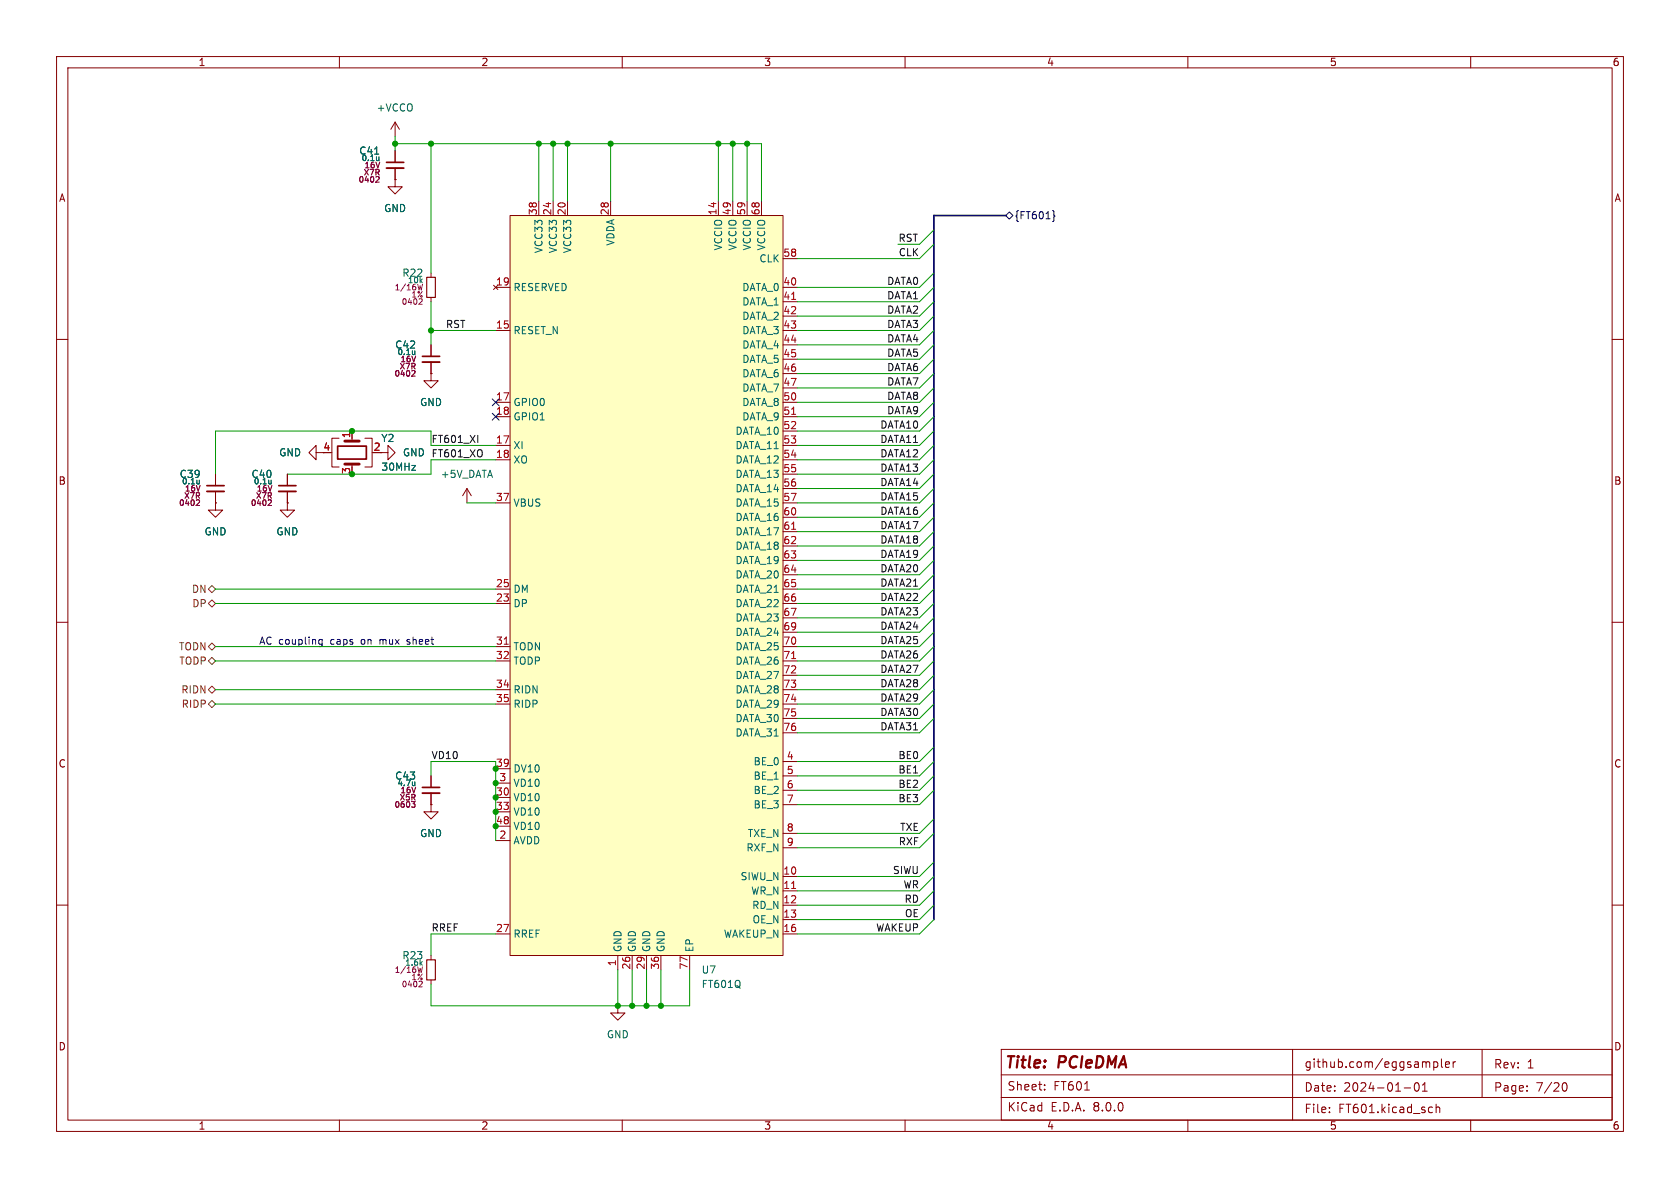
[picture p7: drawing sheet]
<svg xmlns="http://www.w3.org/2000/svg" width="297mm" height="210mm" viewBox="0 0 297 210" stroke-linecap="round" stroke-linejoin="round" font-family="sans-serif">
<g fill="none" stroke="#840000" stroke-width=".18">
<path d="M10 10h277v190h-277zM12 12h273v186h-273zM60 10v2M110 10v2M160 10v2M210 10v2M260 10v2M69.8 31.8v1.2h-1.2l1.2 1.3 1.3-1.3h-1.3M69.8 31.8h.1M69.8 21.6l-.7 1.3M69.8 21.6v2.5M69.8 26.7v2"/>
<path d="M69.8 29.7v2.1M69.8 21.6l.8 1.3M10 60h2M76.2 48.3v.7M76.2 52.6v.7M285 60h2M59.9 77.5h-1.2v5.1h1.2M62.2 76.2v1.3M64.5 77.5h1.3v5.1h-1.3M76.2 66v1.3h-1.3l1.3 1.3 1.3-1.3h-1.3M76.2 66h.1M76.2 61v2"/>
<path d="M76.2 64v2M38.1 88.9v1.3h-1.3l1.3 1.2 1.3-1.2h-1.3M38.1 88.9h.1M38.1 83.8v2.1M38.1 86.9v2M50.8 88.9v1.3h-1.3l1.3 1.2 1.3-1.2h-1.3M50.8 88.9h.1M50.8 83.8v2.1M50.8 86.9v2M55.9 80v1.3l-1.3-1.3 1.3-1.3v1.3h1.2M58.4 80h.3M62.2 82v.6"/>
<path d="M67.3 80h1.3v1.3l1.2-1.3-1.2-1.3v1.3M82.5 86.4l-.7 1.2M82.5 86.4v2.5M82.5 86.4l.8 1.2M10 110h2M285 110h2M10 160h2M76.2 142.2v1.3h-1.3l1.3 1.3 1.3-1.3h-1.3M76.2 142.2h.1M285 160h2M76.2 168.9v.8M76.2 173.2v.8"/>
<path d="M109.2 177.8v1.3h1.3l-1.3 1.2-1.3-1.2h1.3M109.2 177.8h.1M60 198v2M110 198v2M160 198v2M177 194h108M177 190h108M177 185.5h108v12.5h-108zM184.7 192.6v.1M184.7 191.8v.1M191.7 192.7h.9M210 198v2"/>
<path d="M228.5 185.5v12.5M235 196.6v.1M235 195.8v.1M248.2 192.3h1.2M250.2 191.5l.2-.1a.81 .81 0 0 1 .6 .6 .81 .81 0 0 1-.3 .8l-.2 .1a.81 .81 0 0 1-.3-1.4zM251.5 192.9h.8M251.5 191.8l.4-.4v1.5M252.8 195.7l.4 .1M253.2 196.6l-.4 .1M253.5 187.7v1.5M253.5 187.8l.4-.1 .3 .3v.4l-.2 .2h-.5M253.9 195.8l.2-.1 .4 .1v.9"/>
<path d="M253.9 195.2v1.5M254.8 187.2v1.3l.2 .2M255.5 188.2l.8-.2-.1-.2-.4-.1-.3 .2 .1 .7h.6M256.9 187.7v1M257.3 187.7l-.3 .1-.1 .2M260 198v2M262 185.5v8.5M270 192.8v.1M270 192v.1M276.2 192l.1-.5 .2-.1a.81 .81 0 0 1 .6 .6 .81 .81 0 0 1-.3 .8h-.4l-.2-.5"/>
</g>
<path d="M68.3 29.7h3.1M74.7 64h3M36.6 86.9h3M49.3 86.9h3" fill="none" stroke="#840000" stroke-width=".33"/>
<path d="M68.3 28.7h3.1M59.7 78.9h5.1v2.3h-5.1zM74.7 63h3M36.6 85.9h3M49.3 85.9h3" fill="none" stroke="#840000" stroke-width=".3"/>
<path d="M66.2 27.2h.8M67 27.7v.7M67 28.3l-.2 .1M73.3 62v.7M73.3 62.6l-.1 .1M35.2 84.9v.6M35.2 85.4l-.1 .1M47.9 84.9v.6M47.9 85.4l-.1 .1M74.4 170.3l.3 .3" fill="none" stroke="#006464" stroke-width=".18"/>
<path d="M67 31.6l-.6 .6h.6M74.6 53.2l-.6 .6h.7M74.7 50.3l-.2 1-.2-.8-.2 .8M73.3 65.9l-.5 .6h.6M35.2 88.8l-.5 .6h.6M47.9 88.8l-.5 .6h.6M74.6 173.9l-.6 .5h.7M74.7 170.9l-.2 1-.2-.7-.2 .7" fill="none" stroke="#840084" stroke-width=".18"/>
<path d="M75.4 49h1.6v3.6h-1.6zM75.4 169.7h1.6v3.5h-1.6z" fill="none" stroke="#840000" stroke-width=".2"/>
<path d="M61 78h2.5M61 82h2.5" fill="none" stroke="#840000" stroke-width=".51"/>
<path d="M90.2 38.1h48.2v130.8h-48.2z" fill="#ffffc2"/>
<g fill="none" stroke="#840000" stroke-width=".18">
<path d="M69.8 31.8h.1M69.8 26.7v2M69.8 29.7v2.1M90.2 38.1h48.2v130.8h-48.2zM95.2 35.6v2.5M97.8 35.6v2.5M100.3 35.6v2.5M107.9 35.6v2.5M127 35.6v2.5M129.5 35.6v2.5M132.1 35.6v2.5M134.6 35.6v2.5"/>
<path d="M87.6 58.4h2.6M87.6 50.8h2.6M138.4 58.4h2.6M138.4 50.8h2.6M138.4 53.3h2.6M138.4 55.9h2.6M138.4 45.7h2.6M62.2 76.2v1.3M76.2 66h.1M76.2 61v2M76.2 64v2M87.6 71.1h2.6"/>
<path d="M87.6 78.7h2.6M87.6 73.7h2.6M138.4 71.1h2.6M138.4 78.7h2.6M138.4 73.7h2.6M138.4 61h2.6M138.4 63.5h2.6M138.4 66h2.6M138.4 68.6h2.6M138.4 76.2h2.6M38.1 88.9h.1M38.1 83.8v2.1"/>
<path d="M38.1 86.9v2M50.8 88.9h.1M50.8 83.8v2.1M50.8 86.9v2M87.6 81.3h2.6M87.6 88.9h2.6M138.4 81.3h2.6M138.4 88.9h2.6M138.4 83.8h2.6M138.4 86.4h2.6M138.4 91.4h2.6M138.4 94h2.6"/>
<path d="M138.4 96.5h2.6M138.4 99.1h2.6M87.6 106.7h2.6M87.6 104.1h2.6M87.6 114.3h2.6M87.6 116.8h2.6M138.4 106.7h2.6M138.4 104.1h2.6M138.4 114.3h2.6M138.4 116.8h2.6M138.4 101.6h2.6M138.4 109.2h2.6"/>
<path d="M138.4 111.8h2.6M138.4 119.4h2.6M76.2 137.2v2M87.6 138.4h2.6M87.6 121.9h2.6M87.6 124.5h2.6M87.6 135.9h2.6M138.4 121.9h2.6M138.4 124.5h2.6M138.4 134.6h2.6M138.4 137.2h2.6M138.4 139.7h2.6"/>
<path d="M138.4 127h2.6M138.4 129.5h2.6M76.2 142.2h.1M76.2 140.2v2M87.6 148.6h2.6M87.6 141h2.6M87.6 143.5h2.6M87.6 146.1h2.6M138.4 154.9h2.6M138.4 157.5h2.6M138.4 142.2h2.6M138.4 147.3h2.6"/>
<path d="M138.4 149.9h2.6M87.6 165.1h2.6M109.2 168.9v2.6M111.8 168.9v2.6M114.3 168.9v2.6M116.8 168.9v2.6M121.9 168.9v2.6M138.4 160h2.6M138.4 162.6h2.6M138.4 165.1h2.6"/>
</g>
<path d="M139.9 52.9h.8M139.9 73.2h.8M139.9 93.6h.8M89.1 113.9h.8M139.9 116.4h.8M139.9 157.1h.8" fill="none" stroke="#a90000" stroke-width=".18"/>
<path d="M74.7 140.2h3" fill="none" stroke="#840000" stroke-width=".33"/>
<path d="M74.7 139.2h3" fill="none" stroke="#840000" stroke-width=".3"/>
<path d="M66.2 27.2h.8M67 27.7v.7M67 28.3l-.2 .1M73.3 62v.7M73.3 62.6l-.1 .1M35.2 84.9v.6M35.2 85.4l-.1 .1M47.9 84.9v.6M47.9 85.4l-.1 .1M73.3 138.2v.7M73.3 138.8l-.1 .1" fill="none" stroke="#006464" stroke-width=".18"/>
<path d="M67 31.6l-.6 .6h.6M73.3 65.9l-.5 .6h.6M35.2 88.8l-.5 .6h.6M47.9 88.8l-.5 .6h.6M73.3 142.2v.4l-.4 .1" fill="none" stroke="#840084" stroke-width=".18"/>
<path d="M36.8 116.8l.7-.6 .6 .6-.6 .7zM36.8 104.1l.7-.6 .6 .6-.6 .7zM36.8 106.7l.7-.7 .6 .7-.6 .6zM36.8 114.3l.7-.6 .6 .6-.6 .6zM36.8 124.5l.7-.7 .6 .7-.6 .6zM37.5 121.3l.6 .6-.6 .7-.7-.7z" fill="none" stroke="#725600" stroke-width=".18"/>
<path d="M177.8 38.1l.6-.6 .7 .6-.7 .6zM186.1 37.2l.2 .2v.6l.2 .2-.2 .2v.6l-.2 .2M87 73.1l1.2 1.2M87 70.5l1.2 1.2M88.2 73.1l-1.2 1.2M88.2 70.5l-1.2 1.2" fill="none" stroke="#000084" stroke-width=".18"/>
<path d="M84.5 77v1.2" fill="none" stroke="#0f0f0f" stroke-width=".18"/>
<path d="M56.3 113.6l.3 .3 .3-.1M56.9 113v1.1l-.2 .2-.3-.1M56.9 113.1l-.3-.1-.3 .3M71.9 113.8l.2 .1M72.1 113l-.2 .2 .2 .3" fill="none" stroke="#0000c2" stroke-width=".18"/>
<path d="M177.8 38.1h-12.7v124.5" fill="none" stroke="#000084" stroke-width=".3"/>
<g fill="none" stroke="#009600" stroke-width=".18">
<path d="M69.8 25.4h64.8v10.2M69.8 24.1v2.6M76.2 25.4v22.9M95.2 25.4v10.2M97.8 25.4v10.2M100.3 25.4v10.2M107.9 25.4v10.2M127 25.4v10.2M129.5 25.4v10.2M132.1 25.4v10.2M76.2 53.3v7.7M76.2 58.4h11.4"/>
<path d="M165.1 40.6l-2.5 2.6h-3.9M165.1 53.3l-2.5 2.6h-21.6M165.1 58.4l-2.5 2.6h-21.6M165.1 50.8l-2.5 2.5h-21.6M165.1 48.3l-2.5 2.5h-21.6M165.1 43.2l-2.5 2.5h-21.6M165.1 55.9l-2.5 2.5h-21.6M87.6 78.7h-11.4v-2.5h-38.1v7.6M165.1 61l-2.5 2.5h-21.6M165.1 76.2l-2.5 2.5h-21.6M165.1 78.7l-2.5 2.6h-21.6M165.1 73.7l-2.5 2.5h-21.6"/>
<path d="M165.1 63.5l-2.5 2.5h-21.6M165.1 68.6l-2.5 2.5h-21.6M165.1 71.1l-2.5 2.6h-21.6M165.1 66l-2.5 2.6h-21.6M82.5 88.9h5.1M87.6 81.3h-11.4v2.5h-25.4M165.1 86.4l-2.5 2.5h-21.6M165.1 81.3l-2.5 2.5h-21.6M165.1 88.9l-2.5 2.5h-21.6M165.1 91.4l-2.5 2.6h-21.6M165.1 94l-2.5 2.5h-21.6M165.1 96.5l-2.5 2.6h-21.6"/>
<path d="M165.1 83.8l-2.5 2.6h-21.6M165.1 99.1l-2.5 2.5h-21.6M38.1 116.8h49.5M38.1 106.7h49.5M38.1 114.3h49.5M38.1 104.1h49.5M165.1 114.3l-2.5 2.5h-21.6M165.1 104.1l-2.5 2.6h-21.6M165.1 119.4l-2.5 2.5h-21.6M165.1 111.8l-2.5 2.5h-21.6M165.1 101.6l-2.5 2.5h-21.6M165.1 106.7l-2.5 2.5h-21.6"/>
<path d="M165.1 109.2l-2.5 2.6h-21.6M165.1 116.8l-2.5 2.6h-21.6M38.1 124.5h49.5M38.1 121.9h49.5M87.6 135.9v12.7M87.6 134.6h-11.4v2.6M165.1 121.9l-2.5 2.6h-21.6M165.1 132.1l-2.5 2.5h-21.6M165.1 139.7l-2.5 2.5h-21.6M165.1 137.2l-2.5 2.5h-21.6M165.1 124.5l-2.5 2.5h-21.6M165.1 127l-2.5 2.5h-21.6"/>
<path d="M165.1 134.6l-2.5 2.6h-21.6M165.1 154.9l-2.5 2.6h-21.6M165.1 152.4l-2.5 2.5h-21.6M165.1 147.3l-2.5 2.6h-21.6M165.1 144.8l-2.5 2.5h-21.6M165.1 157.5l-2.5 2.5h-21.6M87.6 165.1h-11.4v3.8M109.2 171.5v6.3M111.8 171.5v6.3M114.3 171.5v6.3M116.8 171.5v6.3M121.9 171.5v6.3h-45.7v-3.8"/>
<path d="M165.1 162.6l-2.5 2.5h-21.6M165.1 160l-2.5 2.6h-21.6"/>
</g>
<g fill="#009600" stroke="#009600" stroke-width=".18">
<circle cx="87.6" cy="135.9" r=".46"/>
<circle cx="116.8" cy="177.8" r=".46"/>
<circle cx="87.6" cy="141" r=".46"/>
<circle cx="87.6" cy="138.4" r=".46"/>
<circle cx="87.6" cy="146.1" r=".46"/>
<circle cx="87.6" cy="143.5" r=".46"/>
<circle cx="114.3" cy="177.8" r=".46"/>
<circle cx="111.8" cy="177.8" r=".46"/>
<circle cx="109.2" cy="177.8" r=".46"/>
<circle cx="129.5" cy="25.4" r=".46"/>
<circle cx="132.1" cy="25.4" r=".46"/>
<circle cx="76.2" cy="58.4" r=".46"/>
<circle cx="127" cy="25.4" r=".46"/>
<circle cx="107.9" cy="25.4" r=".46"/>
<circle cx="100.3" cy="25.4" r=".46"/>
<circle cx="95.2" cy="25.4" r=".46"/>
<circle cx="97.8" cy="25.4" r=".46"/>
<circle cx="69.8" cy="25.4" r=".46"/>
<circle cx="76.2" cy="25.4" r=".46"/>
<circle cx="62.2" cy="76.2" r=".46"/>
<circle cx="62.2" cy="83.8" r=".46"/>
</g>
<g font-size="2.8" fill="#840000">
<text x="177.5" y="189.4">Title:</text>
<text x="187.2" y="189.4">PCIeDMA</text>
</g>
<g font-size="2.1" fill="#840000">
<text x="230.5" y="189">github.com/eggsampler</text>
<text x="264" y="189.1">Rev:</text>
<text x="269.9" y="189.1">1</text>
<text x="178" y="196.7">KiCad</text>
<text x="178" y="193">Sheet:</text>
<text x="185.7" y="196.7">E.D.A.</text>
<text x="186.2" y="193">FT601</text>
<text x="193.3" y="196.7">8.0.0</text>
<text x="230.5" y="193.2">Date:</text>
<text x="230.5" y="197">File:</text>
<text x="236.6" y="197">FT601.kicad_sch</text>
<text x="237.5" y="193.2">2024-01-01</text>
<text x="264" y="193.2">Page:</text>
<text x="271.5" y="193.2">7/20</text>
</g>
<g font-size="1.8" fill="#840000">
<text x="35" y="11.9">1</text>
<text x="85" y="11.9">2</text>
<text x="135" y="11.9">3</text>
<text x="185" y="11.9">4</text>
<text x="235" y="11.9">5</text>
<text x="285" y="11.9">6</text>
<text x="10.3" y="35.9">A</text>
<text x="285.3" y="35.9">A</text>
<text x="66" y="79.8">2</text>
<text x="10.3" y="85.9">B</text>
<text x="285.3" y="85.9">B</text>
<text x="10.3" y="135.9">C</text>
<text x="285.3" y="135.9">C</text>
<text x="10.3" y="185.9">D</text>
<text x="285.3" y="185.9">D</text>
<text x="35" y="199.9">1</text>
<text x="85" y="199.9">2</text>
<text x="135" y="199.9">3</text>
<text x="185" y="199.9">4</text>
<text x="235" y="199.9">5</text>
<text x="285" y="199.9">6</text>
</g>
<g font-size="1.8" fill="#006464">
<text x="66.5" y="19.9">+VCCO</text>
<text x="63.4" y="27.5">C41</text>
<text x="67.8" y="37.7">GND</text>
<text x="96.1" y="44.9" transform="rotate(-90 96.1 44.9)">VCC33</text>
<text x="98.7" y="44.9" transform="rotate(-90 98.7 44.9)">VCC33</text>
<text x="101.2" y="44.9" transform="rotate(-90 101.2 44.9)">VCC33</text>
<text x="108.8" y="43.5" transform="rotate(-90 108.8 43.5)">VDDA</text>
<text x="127.9" y="44.4" transform="rotate(-90 127.9 44.4)">VCCIO</text>
<text x="130.4" y="44.4" transform="rotate(-90 130.4 44.4)">VCCIO</text>
<text x="132.9" y="44.4" transform="rotate(-90 132.9 44.4)">VCCIO</text>
<text x="134.2" y="46.6">CLK</text>
<text x="135.5" y="44.4" transform="rotate(-90 135.5 44.4)">VCCIO</text>
<text x="71" y="49.1">R22</text>
<text x="90.7" y="51.7">RESERVED</text>
<text x="131.1" y="51.7">DATA_0</text>
<text x="90.7" y="59.3">RESET_N</text>
<text x="131.1" y="54.2">DATA_1</text>
<text x="131.1" y="56.7">DATA_2</text>
<text x="131.1" y="59.3">DATA_3</text>
<text x="69.8" y="61.8">C42</text>
<text x="131.1" y="61.8">DATA_4</text>
<text x="131.1" y="64.4">DATA_5</text>
<text x="74.2" y="72">GND</text>
<text x="90.7" y="72">GPIO0</text>
<text x="131.1" y="66.9">DATA_6</text>
<text x="131.1" y="69.4">DATA_7</text>
<text x="131.1" y="72">DATA_8</text>
<text x="90.7" y="74.5">GPIO1</text>
<text x="129.9" y="77.1">DATA_10</text>
<text x="131.1" y="74.5">DATA_9</text>
<text x="49.3" y="80.9">GND</text>
<text x="67.3" y="78.3">Y2</text>
<text x="67.3" y="83.4">30MHz</text>
<text x="71.1" y="80.9">GND</text>
<text x="90.7" y="79.6">XI</text>
<text x="90.7" y="82.1">XO</text>
<text x="129.9" y="79.6">DATA_11</text>
<text x="129.9" y="82.1">DATA_12</text>
<text x="31.7" y="84.7">C39</text>
<text x="44.4" y="84.7">C40</text>
<text x="77.8" y="84.7">+5V_DATA</text>
<text x="90.7" y="89.8">VBUS</text>
<text x="129.9" y="84.7">DATA_13</text>
<text x="129.9" y="87.2">DATA_14</text>
<text x="129.9" y="89.8">DATA_15</text>
<text x="36.1" y="94.8">GND</text>
<text x="48.8" y="94.8">GND</text>
<text x="129.9" y="92.3">DATA_16</text>
<text x="129.9" y="94.8">DATA_17</text>
<text x="129.9" y="97.4">DATA_18</text>
<text x="129.9" y="99.9">DATA_19</text>
<text x="90.7" y="107.5">DP</text>
<text x="90.7" y="105">DM</text>
<text x="129.9" y="102.5">DATA_20</text>
<text x="129.9" y="105">DATA_21</text>
<text x="129.9" y="107.5">DATA_22</text>
<text x="129.9" y="110.1">DATA_23</text>
<text x="129.9" y="112.6">DATA_24</text>
<text x="90.7" y="115.2">TODN</text>
<text x="90.7" y="117.7">TODP</text>
<text x="129.9" y="115.2">DATA_25</text>
<text x="129.9" y="117.7">DATA_26</text>
<text x="90.7" y="122.8">RIDN</text>
<text x="90.7" y="125.3">RIDP</text>
<text x="129.9" y="120.2">DATA_27</text>
<text x="129.9" y="122.8">DATA_28</text>
<text x="129.9" y="125.3">DATA_29</text>
<text x="129.9" y="127.9">DATA_30</text>
<text x="129.9" y="130.4">DATA_31</text>
<text x="90.7" y="136.8">DV10</text>
<text x="133.1" y="135.5">BE_0</text>
<text x="69.8" y="138">C43</text>
<text x="90.7" y="139.3">VD10</text>
<text x="90.7" y="141.8">VD10</text>
<text x="133.1" y="138">BE_1</text>
<text x="133.1" y="140.6">BE_2</text>
<text x="133.1" y="143.1">BE_3</text>
<text x="74.2" y="148.2">GND</text>
<text x="90.7" y="149.5">AVDD</text>
<text x="90.7" y="144.4">VD10</text>
<text x="90.7" y="146.9">VD10</text>
<text x="132.1" y="148.2">TXE_N</text>
<text x="130.8" y="155.8">SIWU_N</text>
<text x="131.9" y="150.7">RXF_N</text>
<text x="132.7" y="158.3">WR_N</text>
<text x="132.9" y="160.9">RD_N</text>
<text x="90.7" y="166">RREF</text>
<text x="127.9" y="166">WAKEUP_N</text>
<text x="132.9" y="163.4">OE_N</text>
<text x="71" y="169.8">R23</text>
<text x="110.1" y="168.4" transform="rotate(-90 110.1 168.4)">GND</text>
<text x="112.6" y="168.4" transform="rotate(-90 112.6 168.4)">GND</text>
<text x="115.2" y="168.4" transform="rotate(-90 115.2 168.4)">GND</text>
<text x="117.7" y="168.4" transform="rotate(-90 117.7 168.4)">GND</text>
<text x="122.8" y="168.4" transform="rotate(-90 122.8 168.4)">EP</text>
<text x="123.9" y="172.3">U7</text>
<text x="123.9" y="174.9">FT601Q</text>
<text x="107.2" y="183.7">GND</text>
</g>
<g font-size="1.8" fill="#a90000">
<text x="95" y="38.1" transform="rotate(-90 95 38.1)">38</text>
<text x="97.5" y="38.1" transform="rotate(-90 97.5 38.1)">24</text>
<text x="100.1" y="38.1" transform="rotate(-90 100.1 38.1)">20</text>
<text x="107.7" y="38.1" transform="rotate(-90 107.7 38.1)">28</text>
<text x="126.7" y="38.1" transform="rotate(-90 126.7 38.1)">14</text>
<text x="129.3" y="38.1" transform="rotate(-90 129.3 38.1)">49</text>
<text x="131.8" y="38.1" transform="rotate(-90 131.8 38.1)">59</text>
<text x="134.4" y="38.1" transform="rotate(-90 134.4 38.1)">68</text>
<text x="138.4" y="45.5">58</text>
<text x="87.6" y="50.5">19</text>
<text x="138.4" y="50.5">40</text>
<text x="138.4" y="53.1">41</text>
<text x="87.6" y="58.2">15</text>
<text x="138.4" y="55.6">42</text>
<text x="138.4" y="58.2">43</text>
<text x="138.4" y="60.7">44</text>
<text x="138.4" y="63.2">45</text>
<text x="138.4" y="65.8">46</text>
<text x="87.6" y="70.9">17</text>
<text x="138.4" y="68.3">47</text>
<text x="138.4" y="70.9">50</text>
<text x="62" y="77.5" transform="rotate(-90 62 77.5)">1</text>
<text x="87.6" y="73.4">18</text>
<text x="138.4" y="73.4">51</text>
<text x="138.4" y="75.9">52</text>
<text x="57.1" y="79.8">4</text>
<text x="62" y="83.9" transform="rotate(-90 62 83.9)">3</text>
<text x="87.6" y="78.5">17</text>
<text x="87.6" y="81">18</text>
<text x="138.4" y="78.5">53</text>
<text x="138.4" y="81">54</text>
<text x="138.4" y="83.6">55</text>
<text x="87.6" y="88.6">37</text>
<text x="138.4" y="86.1">56</text>
<text x="138.4" y="88.6">57</text>
<text x="138.4" y="91.2">60</text>
<text x="138.4" y="93.7">61</text>
<text x="138.4" y="96.3">62</text>
<text x="138.4" y="98.8">63</text>
<text x="138.4" y="101.3">64</text>
<text x="87.6" y="106.4">23</text>
<text x="87.6" y="103.9">25</text>
<text x="138.4" y="103.9">65</text>
<text x="138.4" y="106.4">66</text>
<text x="138.4" y="109">67</text>
<text x="138.4" y="111.5">69</text>
<text x="87.6" y="114">31</text>
<text x="87.6" y="116.6">32</text>
<text x="138.4" y="114">70</text>
<text x="138.4" y="116.6">71</text>
<text x="138.4" y="119.1">72</text>
<text x="87.6" y="121.7">34</text>
<text x="87.6" y="124.2">35</text>
<text x="138.4" y="121.7">73</text>
<text x="138.4" y="124.2">74</text>
<text x="138.4" y="126.7">75</text>
<text x="138.4" y="129.3">76</text>
<text x="139" y="134.4">4</text>
<text x="139" y="136.9">5</text>
<text x="87.6" y="140.7">30</text>
<text x="87.6" y="143.3">33</text>
<text x="88.2" y="138.2">3</text>
<text x="139" y="139.4">6</text>
<text x="139" y="142">7</text>
<text x="87.6" y="145.8">48</text>
<text x="88.2" y="148.3">2</text>
<text x="139" y="147.1">8</text>
<text x="139" y="149.6">9</text>
<text x="138.4" y="154.7">10</text>
<text x="138.4" y="157.2">11</text>
<text x="138.4" y="159.8">12</text>
<text x="87.6" y="164.8">27</text>
<text x="138.4" y="162.3">13</text>
<text x="138.4" y="164.8">16</text>
<text x="109" y="170.9" transform="rotate(-90 109 170.9)">1</text>
<text x="111.5" y="171.5" transform="rotate(-90 111.5 171.5)">26</text>
<text x="114" y="171.5" transform="rotate(-90 114 171.5)">29</text>
<text x="116.6" y="171.5" transform="rotate(-90 116.6 171.5)">36</text>
<text x="121.7" y="171.5" transform="rotate(-90 121.7 171.5)">77</text>
</g>
<text font-size="1.8" fill="#000084" x="179.3" y="39">{FT601}</text>
<g font-size="1.8" fill="#0f0f0f">
<text x="158.7" y="42.8">RST</text>
<text x="158.8" y="45.4">CLK</text>
<text x="156.7" y="50.5">DATA0</text>
<text x="156.7" y="53">DATA1</text>
<text x="78.7" y="58.1">RST</text>
<text x="156.7" y="58.1">DATA3</text>
<text x="156.7" y="55.5">DATA2</text>
<text x="156.7" y="60.6">DATA4</text>
<text x="156.7" y="65.7">DATA6</text>
<text x="156.7" y="63.2">DATA5</text>
<text x="156.7" y="70.8">DATA8</text>
<text x="156.7" y="68.2">DATA7</text>
<text x="155.5" y="75.9">DATA10</text>
<text x="156.7" y="73.3">DATA9</text>
<text x="71.1" y="80.9">GND FT601_XO</text>
<text x="76.2" y="78.4">FT601_XI</text>
<text x="155.5" y="80.9">DATA12</text>
<text x="155.5" y="83.5">DATA13</text>
<text x="155.5" y="78.4">DATA11</text>
<text x="155.5" y="88.6">DATA15</text>
<text x="155.5" y="86">DATA14</text>
<text x="155.5" y="91.1">DATA16</text>
<text x="155.5" y="93.6">DATA17</text>
<text x="155.5" y="96.2">DATA18</text>
<text x="155.5" y="101.3">DATA20</text>
<text x="155.5" y="98.7">DATA19</text>
<text x="155.5" y="106.3">DATA22</text>
<text x="155.5" y="103.8">DATA21</text>
<text x="155.5" y="108.9">DATA23</text>
<text x="155.5" y="111.4">DATA24</text>
<text x="155.5" y="114">DATA25</text>
<text x="155.5" y="119">DATA27</text>
<text x="155.5" y="116.5">DATA26</text>
<text x="155.5" y="124.1">DATA29</text>
<text x="155.5" y="121.6">DATA28</text>
<text x="155.5" y="126.7">DATA30</text>
<text x="155.5" y="129.2">DATA31</text>
<text x="76.2" y="134.3">VD10</text>
<text x="158.7" y="134.3">BE0</text>
<text x="158.7" y="136.8">BE1</text>
<text x="158.7" y="141.9">BE3</text>
<text x="158.7" y="139.4">BE2</text>
<text x="158.8" y="149.5">RXF</text>
<text x="159" y="147">TXE</text>
<text x="157.8" y="154.6">SIWU</text>
<text x="159.6" y="157.1">WR</text>
<text x="159.8" y="159.7">RD</text>
<text x="76.2" y="164.8">RREF</text>
<text x="154.8" y="164.8">WAKEUP</text>
<text x="159.9" y="162.2">OE</text>
</g>
<g font-size="1.8" fill="#725600">
<text x="33.8" y="105">DN</text>
<text x="33.9" y="107.5">DP</text>
<text x="31.5" y="115.2">TODN</text>
<text x="31.6" y="117.7">TODP</text>
<text x="32" y="122.8">RIDN</text>
<text x="32" y="125.3">RIDP</text>
</g>
<g font-size="1.8" fill="#0000c2">
<text x="45.7" y="114.1">AC coupling</text>
<text x="58.5" y="114.1">caps</text>
<text x="64.1" y="114.1">on</text>
<text x="67.6" y="114.1">mux</text>
<text x="72.6" y="114.1">sheet</text>
</g>
<text font-size="1.8" fill="#009600" x="87.6" y="135.6">39</text>
<g font-size="1.4" fill="#006464">
<text x="63.8" y="28.7">0.1u</text>
<text x="70.2" y="63">0.1u</text>
<text x="32.1" y="85.8">0.1u</text>
<text x="44.8" y="85.8">0.1u</text>
<text x="70.2" y="139.2">4.7u</text>
</g>
<g font-size="1.4" fill="#840084">
<text x="64.3" y="29.9">16V</text>
<text x="63.3" y="32.5">0402</text>
<text x="64.2" y="31.2">X7R</text>
<text x="69.7" y="51.5">1/16W</text>
<text x="72" y="50.3">10k</text>
<text x="72.6" y="52.8">1%</text>
<text x="70.9" y="54.1">0402</text>
<text x="70.5" y="65.5">X7R</text>
<text x="70.7" y="64.2">16V</text>
<text x="69.6" y="66.8">0402</text>
<text x="31.5" y="89.6">0402</text>
<text x="32.4" y="88.4">X7R</text>
<text x="32.6" y="87.1">16V</text>
<text x="44.2" y="89.6">0402</text>
<text x="45.1" y="88.4">X7R</text>
<text x="45.3" y="87.1">16V</text>
<text x="69.6" y="143">0603</text>
<text x="70.5" y="141.7">X5R</text>
<text x="70.7" y="140.4">16V</text>
<text x="69.7" y="172.2">1/16W</text>
<text x="71.5" y="170.9">1.6k</text>
<text x="72.6" y="173.4">1%</text>
<text x="70.9" y="174.7">0402</text>
</g>
</svg>
